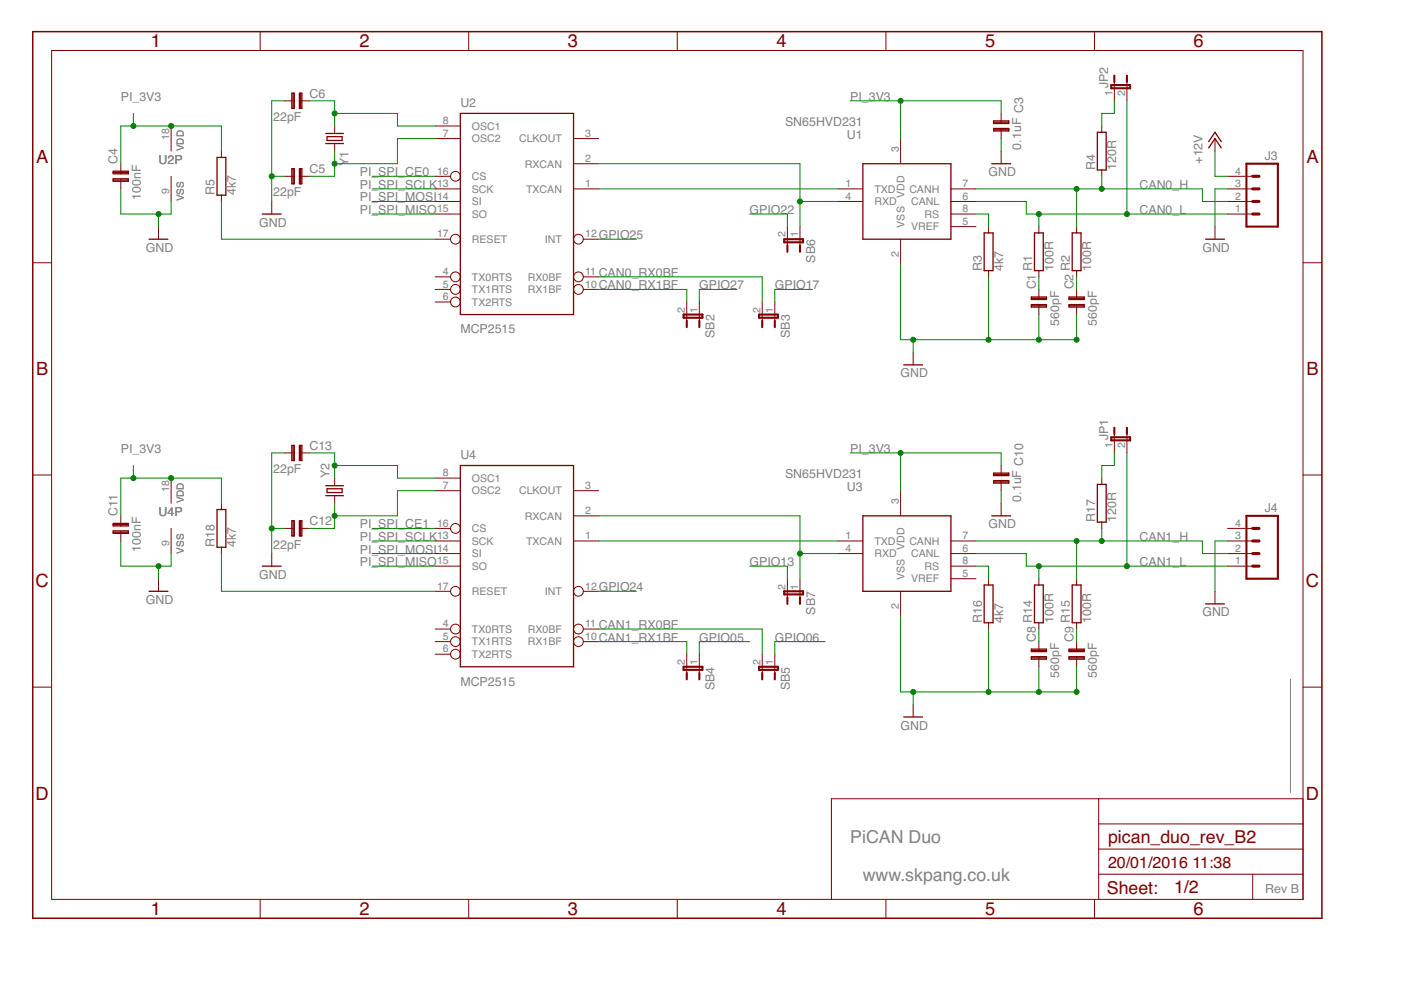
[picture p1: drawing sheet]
<svg xmlns="http://www.w3.org/2000/svg" width="297mm" height="210mm" viewBox="0 0 297 210" stroke-linecap="round" stroke-linejoin="round" font-family="sans-serif">
<g fill="none" stroke="#800000" stroke-width=".21">
<path d="M10.9 10.7h265.4v180h-265.4zM55.2 6.7v4M99.4 6.7v4M143.6 6.7v4M187.8 6.7v4M232.1 6.7v4M236.3 17.4v4M238.9 17.4v4M25.6 34.7v2.2M25.6 37.9v2.1M36.3 26.7v5.3M36.3 37.4v5.3"/>
<path d="M46.9 32v1.4M60.3 37.4h2.1M60.3 21.4h2.1M63.5 37.4h2.1M63.5 21.4h2.1M71 26.7v1.6M71 30.4v1.6M92.3 37.4h3.2M92.3 29.4h5.3M92.3 26.7h5.3M121.6 34.7h5.3M121.6 29.4h5.3"/>
<path d="M190.9 29.4v5.3M212.3 24v2.2M212.3 27.2v2.2M212.3 32v2.7M233.6 26.7v1.3M233.6 36v1.4M257.6 29.4v2.6M260.3 37.4h5.3M6.9 55.7h4M33.6 48v2.7M46.9 41.4v1.3M57.6 42.7v2.7"/>
<path d="M92.3 40h5.3M92.3 42.7h5.3M92.3 45.4h5.3M92.3 58.7h3.2M92.3 50.7h3.2M121.6 40h5.3M123.7 58.7h3.2M123.7 50.7h3.2M166.9 48v4M169.6 48v4M177.6 40h5.3M177.6 42.7h5.3"/>
<path d="M190.9 50.7v5.3M201.6 40h5.3M201.6 42.7h5.3M201.6 45.4h5.3M201.6 48h5.3M209.6 48v1.4M209.6 57.4v1.3M220.3 48v1.4M220.3 57.4v1.3M228.3 48v1.4M228.3 57.4v1.3M257.6 48v2.7"/>
<path d="M260.3 40h5.3M260.3 42.7h5.3M260.3 45.4h5.3M276.3 55.7h4M92.3 61.4h3.2M92.3 64h3.2M123.7 61.4h3.2M145.6 64v4M148.3 64v4M161.6 64v4M164.3 64v4M193.6 74.7v2.7"/>
<path d="M220.3 61.4v2.1M220.3 64.6v2.1M228.3 61.4v2.1M228.3 64.6v2.1M60.3 96h2.1M63.5 96h2.1M212.3 98.7v2.1M236.3 92v4M238.9 92v4M6.9 100.7h4M25.6 109.4v2.1M25.6 112.6v2.1"/>
<path d="M36.3 101.4v5.3M36.3 112v5.4M46.9 106.7v1.3M46.9 116v1.4M57.6 117.4v2.6M60.3 112h2.1M63.5 112h2.1M71 101.4v1.6M71 105.1v1.6M92.3 114.7h5.3M92.3 117.4h5.3M92.3 112h3.2"/>
<path d="M92.3 104h5.3M92.3 101.4h5.3M121.6 114.7h5.3M121.6 109.4h5.3M121.6 104h5.3M177.6 114.7h5.3M177.6 117.4h5.3M190.9 104v5.4M201.6 114.7h5.3M201.6 117.4h5.3M212.3 101.9v2.1M212.3 106.7v2.7"/>
<path d="M233.6 101.4v1.3M233.6 110.7v1.3M260.3 114.7h5.3M260.3 117.4h5.3M260.3 112h5.3M276.3 100.7h4M33.6 122.7v2.7M92.3 120h5.3M92.3 133.4h3.2M92.3 136h3.2M92.3 138.7h3.2M92.3 125.4h3.2"/>
<path d="M123.7 133.4h3.2M123.7 136h3.2M123.7 125.4h3.2M145.6 138.7v4M148.3 138.7v4M161.6 138.7v4M164.3 138.7v4M166.9 122.7v4M169.6 122.7v4M190.9 125.4v5.3M201.6 120h5.3M201.6 122.7h5.3"/>
<path d="M209.6 122.7v1.3M209.6 132v1.4M220.3 122.7v1.3M220.3 132v1.4M220.3 136v2.2M220.3 139.2v2.2M228.3 122.7v1.3M228.3 132v1.4M228.3 136v2.2M228.3 139.2v2.2M257.6 125.4v2.6M260.3 120h5.3"/>
<path d="M6.9 145.7h4M193.6 149.4v2.6M276.3 145.7h4M232.9 169.4v21.3M232.9 174.7h43.4M276.3 169.4h-100v21.3M55.2 190.7v4M99.4 190.7v4M143.6 190.7v4M187.8 190.7v4M232.1 190.7v4M232.9 185.4h43.4"/>
<path d="M232.9 180h43.4M265.6 185.4v5.3"/>
<circle cx="96.6" cy="37.4" r="1.04"/>
<circle cx="96.6" cy="58.7" r="1.04"/>
<circle cx="96.6" cy="50.7" r="1.04"/>
<circle cx="122.6" cy="58.7" r="1.04"/>
<circle cx="122.6" cy="50.7" r="1.04"/>
<circle cx="96.6" cy="61.4" r="1.04"/>
<circle cx="96.6" cy="64" r="1.04"/>
<circle cx="122.6" cy="61.4" r="1.04"/>
<circle cx="96.6" cy="112" r="1.04"/>
<circle cx="96.6" cy="138.7" r="1.04"/>
<circle cx="96.6" cy="136" r="1.04"/>
<circle cx="96.6" cy="125.4" r="1.04"/>
<circle cx="96.6" cy="133.4" r="1.04"/>
<circle cx="122.6" cy="133.4" r="1.04"/>
<circle cx="122.6" cy="125.4" r="1.04"/>
<circle cx="122.6" cy="136" r="1.04"/>
</g>
<path d="M6.9 6.7h273.4v188h-273.4z" fill="none" stroke="#800000" stroke-width=".32"/>
<g fill="none" stroke="#800000" stroke-width=".28">
<path d="M61.9 19.8h.5v3.2h-.5zM62.1 19.8v3.2M63.5 19.8h.5v3.2h-.5zM63.7 19.8v3.2M24 37.9h3.2v.5h-3.2zM24 36.3h3.2v.6h-3.2zM24 38.2h3.2M24 36.6h3.2M46 33.4h1.9v8h-1.9zM61.9 35.8h.5v3.2h-.5zM62.1 35.8v3.2M63.5 35.8h.5v3.2h-.5z"/>
<path d="M63.7 35.8v3.2M69.1 30.4h3.7M69.1 28.3h3.7M69.3 29h3.2v.8h-3.2zM97.6 24h24v42.7h-24zM182.9 34.7h18.7v16h-18.7zM210.3 34.7h4M210.7 27.2h3.2v.6h-3.2zM210.7 25.6h3.2v.6h-3.2zM210.7 27.5h3.2M210.7 25.9h3.2M232.7 28h1.8v8h-1.8z"/>
<path d="M256.3 31.4l1.3-2 1.3 2M256.3 30l1.3-2 1.3 2M31.6 50.7h4M55.6 45.4h4M208.7 49.4h1.8v8h-1.8zM219.3 49.4h1.9v8h-1.9zM227.3 49.4h1.9v8h-1.9zM255.6 50.7h4M191.6 77.4h4M218.7 64.6h3.2v.5h-3.2zM218.7 63h3.2v.5h-3.2zM218.7 64.8h3.2"/>
<path d="M218.7 63.2h3.2M226.7 64.6h3.2v.5h-3.2zM226.7 63h3.2v.5h-3.2zM226.7 64.8h3.2M226.7 63.2h3.2M61.9 94.4h.5v3.2h-.5zM62.1 94.4v3.2M63.5 94.4h.5v3.2h-.5zM63.7 94.4v3.2M97.6 98.7h24v42.7h-24zM24 111h3.2v.5h-3.2zM24 112.6h3.2v.5h-3.2z"/>
<path d="M24 112.8h3.2M24 111.2h3.2M46 108h1.9v8h-1.9zM61.9 110.4h.5v3.2h-.5zM62.1 110.4v3.2M63.5 110.4h.5v3.2h-.5zM63.7 110.4v3.2M69.1 103h3.7M69.1 105.1h3.7M69.3 103.6h3.2v.8h-3.2zM182.9 109.4h18.7v16h-18.7zM210.3 109.4h4"/>
<path d="M210.7 100.3h3.2v.5h-3.2zM210.7 101.9h3.2v.5h-3.2zM210.7 102.2h3.2M210.7 100.6h3.2M232.7 102.7h1.8v8h-1.8zM31.6 125.4h4M55.6 120h4M208.7 124h1.8v8h-1.8zM218.7 137.6h3.2v.6h-3.2zM218.7 139.2h3.2v.6h-3.2zM218.7 139.5h3.2M218.7 137.9h3.2"/>
<path d="M219.3 124h1.9v8h-1.9zM226.7 137.6h3.2v.6h-3.2zM226.7 139.2h3.2v.6h-3.2zM226.7 139.5h3.2M226.7 137.9h3.2M227.3 124h1.9v8h-1.9zM255.6 128h4M191.6 152h4"/>
</g>
<g fill="none" stroke="#800000" stroke-width=".44">
<path d="M235.6 18h4v.7h-4zM236.3 16v1.4M238.9 16v1.4M264.3 34.7h6.6v13.3h-6.6zM166.3 50.7h4v.7h-4zM166.9 52v1.4M169.6 52v1.4M144.9 66.7h4v.7h-4zM145.6 68v1.4M148.3 68v1.4M160.9 66.7h4v.7h-4zM161.6 68v1.4"/>
<path d="M164.3 68v1.4M235.6 92.7h4v.7h-4zM236.3 90.7v1.3M238.9 90.7v1.3M264.3 109.4h6.6v13.3h-6.6zM166.3 125.4h4v.6h-4zM166.9 126.7v1.3M169.6 126.7v1.3M144.9 141.4h4v.6h-4zM145.6 142.7v1.3M148.3 142.7v1.3M160.9 141.4h4v.6h-4z"/>
<path d="M161.6 142.7v1.3M164.3 142.7v1.3"/>
</g>
<path d="M265.6 37.4h1.3M265.6 40h1.3M265.6 42.7h1.3M265.6 45.4h1.3M265.6 114.7h1.3M265.6 117.4h1.3M265.6 112h1.3M265.6 120h1.3" fill="none" stroke="#800000" stroke-width=".66"/>
<g fill="none" stroke="#008000" stroke-width=".21">
<path d="M28.3 24v2.7M46.9 32v-5.3h-21.3v8M57.6 37.4h2.7M60.3 21.4h-2.7v21.3M65.6 21.4h5.4v5.3M71 32v5.4h-5.4M71 24h13.3v2.7h8M78.9 37.4h13.4M92.3 29.4h-8v5.3h-13.3M126.9 34.7h42.7v13.3M180.3 21.4h32v2.6M190.9 21.4v8"/>
<path d="M212.3 29.4v2.6M233.6 37.4v2.6M236.3 21.4v2.6h-2.7v2.7M238.9 21.4v24M257.6 32v5.4h2.7M25.6 40v5.4h10.7v-2.7M33.6 45.4v2.6M46.9 42.7v8h45.4M78.9 45.4h13.4M78.9 40h13.4M78.9 42.7h13.4M126.9 40h50.7"/>
<path d="M126.9 50.7h8M126.9 58.7h34.7v5.3M158.9 45.4h8v2.6M169.6 42.7h8M190.9 56v16h37.4v-5.3M206.9 45.4h2.7v2.6M206.9 42.7h10.7v2.7h42.7M206.9 40h48v2.7h5.4M209.6 58.7v13.3M220.3 45.4v2.6M220.3 58.7v2.7M228.3 40v8"/>
<path d="M228.3 58.7v2.7M260.3 40h-2.7v8M126.9 61.4h18.7v2.6M156.3 61.4h-8v2.6M172.3 61.4h-8v2.6M193.6 72v2.7M220.3 66.7v5.3M28.3 98.7v2.7M60.3 96h-2.7v21.4M65.6 96h5.4v5.4M71 98.7h13.3v2.7h8M180.3 96h32v2.7"/>
<path d="M190.9 96v8M236.3 96v2.7h-2.7v2.7M238.9 96v24M25.6 114.7v5.3h10.7v-2.6M46.9 106.7v-5.3h-21.3v8M46.9 117.4v8h45.4M57.6 112h2.7M71 106.7v5.3h-5.4M78.9 112h13.4M78.9 114.7h13.4M78.9 117.4h13.4M92.3 104h-8v5.4h-13.3"/>
<path d="M126.9 114.7h50.7M126.9 109.4h42.7v13.3M169.6 117.4h8M206.9 117.4h10.7v2.6h42.7M206.9 114.7h48v2.7h5.4M212.3 104v2.7M228.3 114.7v8M233.6 112v2.7M260.3 114.7h-2.7v10.7M33.6 120v2.7M78.9 120h13.4M126.9 125.4h8"/>
<path d="M126.9 133.4h34.7v5.3M126.9 136h18.7v2.7M158.9 120h8v2.7M158.9 136h-10.6v2.7M174.9 136h-10.6v2.7M190.9 130.7v16h37.4v-5.3M206.9 120h2.7v2.7M209.6 133.4v13.3M220.3 120v2.7M220.3 133.4v2.6M228.3 133.4v2.6M193.6 146.7v2.7"/>
<path d="M220.3 141.4v5.3"/>
</g>
<g fill="#008000" stroke="#008000" stroke-width=".21">
<circle cx="193.6" cy="72" r=".53"/>
<circle cx="209.6" cy="72" r=".53"/>
<circle cx="220.3" cy="72" r=".53"/>
<circle cx="228.3" cy="72" r=".53"/>
<circle cx="57.6" cy="37.4" r=".53"/>
<circle cx="33.6" cy="45.4" r=".53"/>
<circle cx="193.6" cy="146.7" r=".53"/>
<circle cx="209.6" cy="146.7" r=".53"/>
<circle cx="220.3" cy="146.7" r=".53"/>
<circle cx="228.3" cy="146.7" r=".53"/>
<circle cx="57.6" cy="112" r=".53"/>
<circle cx="33.6" cy="120" r=".53"/>
<circle cx="228.3" cy="114.7" r=".53"/>
<circle cx="233.6" cy="114.7" r=".53"/>
<circle cx="220.3" cy="120" r=".53"/>
<circle cx="238.9" cy="120" r=".53"/>
<circle cx="28.3" cy="26.7" r=".53"/>
<circle cx="36.3" cy="26.7" r=".53"/>
<circle cx="28.3" cy="101.4" r=".53"/>
<circle cx="36.3" cy="101.4" r=".53"/>
<circle cx="190.9" cy="21.4" r=".53"/>
<circle cx="190.9" cy="96" r=".53"/>
<circle cx="71" cy="24" r=".53"/>
<circle cx="71" cy="34.7" r=".53"/>
<circle cx="71" cy="98.7" r=".53"/>
<circle cx="71" cy="109.4" r=".53"/>
<circle cx="228.3" cy="40" r=".53"/>
<circle cx="233.6" cy="40" r=".53"/>
<circle cx="220.3" cy="45.4" r=".53"/>
<circle cx="238.9" cy="45.4" r=".53"/>
<circle cx="169.6" cy="42.7" r=".53"/>
<circle cx="169.6" cy="117.4" r=".53"/>
</g>
<path d="M273.6 144v24" fill="none" stroke="#808080" stroke-width=".21"/>
<g font-size="3.9" fill="#800000">
<text x="32" y="10.1">1</text>
<text x="76.2" y="10.1">2</text>
<text x="120.4" y="10.1">3</text>
<text x="164.6" y="10.1">4</text>
<text x="208.9" y="10.1">5</text>
<text x="253.1" y="10.1">6</text>
<text x="7.7" y="34.6">A</text>
<text x="277" y="34.6">A</text>
<text x="7.7" y="79.6">B</text>
<text x="277" y="79.6">B</text>
<text x="7.5" y="124.6">C</text>
<text x="276.9" y="124.6">C</text>
<text x="7.5" y="169.5">D</text>
<text x="276.9" y="169.5">D</text>
<text x="32" y="194">1</text>
<text x="76.2" y="194">2</text>
<text x="120.4" y="194">3</text>
<text x="164.6" y="194">4</text>
<text x="208.9" y="194">5</text>
<text x="253.1" y="194">6</text>
</g>
<g font-size="3.8" fill="#808080">
<text x="180.3" y="178.7">PiCAN Duo</text>
<text x="182.9" y="186.7">www.skpang.co.uk</text>
</g>
<g font-size="3.8" fill="#800000">
<text x="234.9" y="178.7">pican_duo_rev_B2</text>
<text x="234.7" y="189.5">Sheet:</text>
<text x="248.9" y="189.4">1/2</text>
</g>
<g font-size="3.4" fill="#800000">
<text x="234.9" y="184">20/01/2016</text>
<text x="252.8" y="184">11:38</text>
</g>
<g font-size="2.6" fill="#808080">
<text x="25.6" y="21.4">PI_3V3</text>
<text x="65.6" y="20.7">C6</text>
<text x="97.6" y="22.7">U2</text>
<text x="180.3" y="21.4">PI_3V3</text>
<text x="234.9" y="18.7" transform="rotate(-90 234.9 18.7)">JP2</text>
<text x="57.9" y="25.6">22pF</text>
<text x="166.4" y="26.7">SN65HVD231</text>
<text x="179.6" y="29.4">U1</text>
<text x="24.9" y="34.7" transform="rotate(-90 24.9 34.7)">C4</text>
<text x="33.6" y="34.7">U2P</text>
<text x="73.9" y="35.3" transform="rotate(-90 73.9 35.3)">Y1</text>
<text x="216.5" y="31.7" transform="rotate(-90 216.5 31.7)">0.1uF C3</text>
<text x="254.9" y="34.7" transform="rotate(-90 254.9 34.7)">+12V</text>
<text x="268.2" y="33.9">J3</text>
<text x="45.5" y="41.4" transform="rotate(-90 45.5 41.4)">R5</text>
<text x="50" y="41.4" transform="rotate(-90 50 41.4)">4k7</text>
<text x="57.9" y="41.6">22pF</text>
<text x="65.6" y="36.7">C5</text>
<text x="76.3" y="40">PI_SPI_SCLK</text>
<text x="76.3" y="37.4">PI_SPI_CE0</text>
<text x="209.6" y="37.4">GND</text>
<text x="232.2" y="36" transform="rotate(-90 232.2 36)">R4</text>
<text x="236.7" y="36" transform="rotate(-90 236.7 36)">120R</text>
<text x="241.6" y="40">CAN0_H</text>
<text x="29.9" y="42.4" transform="rotate(-90 29.9 42.4)">100nF</text>
<text x="76.3" y="42.7">PI_SPI_MOSI</text>
<text x="76.3" y="45.4">PI_SPI_MISO</text>
<text x="158.9" y="45.4">GPIO22</text>
<text x="241.6" y="45.4">CAN0_L</text>
<text x="30.9" y="53.4">GND</text>
<text x="54.9" y="48">GND</text>
<text x="126.9" y="50.7">GPIO25</text>
<text x="254.9" y="53.4">GND</text>
<text x="126.9" y="58.7">CAN0_RX0BF</text>
<text x="172.8" y="55.7" transform="rotate(-90 172.8 55.7)">SB6</text>
<text x="208.2" y="57.4" transform="rotate(-90 208.2 57.4)">R3</text>
<text x="212.7" y="57.4" transform="rotate(-90 212.7 57.4)">4k7</text>
<text x="218.8" y="57.4" transform="rotate(-90 218.8 57.4)">R1</text>
<text x="223.3" y="57.4" transform="rotate(-90 223.3 57.4)">100R</text>
<text x="226.8" y="57.4" transform="rotate(-90 226.8 57.4)">R2</text>
<text x="231.3" y="57.4" transform="rotate(-90 231.3 57.4)">100R</text>
<text x="126.9" y="61.4">CAN0_RX1BF</text>
<text x="148.3" y="61.4">GPIO27</text>
<text x="164.3" y="61.4">GPIO17</text>
<text x="219.6" y="61.4" transform="rotate(-90 219.6 61.4)">C1</text>
<text x="227.6" y="61.4" transform="rotate(-90 227.6 61.4)">C2</text>
<text x="97.6" y="70.7">MCP2515</text>
<text x="151.5" y="71.7" transform="rotate(-90 151.5 71.7)">SB2</text>
<text x="167.5" y="71.7" transform="rotate(-90 167.5 71.7)">SB3</text>
<text x="224.5" y="69" transform="rotate(-90 224.5 69)">560pF</text>
<text x="232.5" y="69" transform="rotate(-90 232.5 69)">560pF</text>
<text x="190.9" y="80">GND</text>
<text x="65.6" y="95.4">C13</text>
<text x="234.9" y="93.4" transform="rotate(-90 234.9 93.4)">JP1</text>
<text x="25.6" y="96">PI_3V3</text>
<text x="57.9" y="100.3">22pF</text>
<text x="69.9" y="101.4" transform="rotate(-90 69.9 101.4)">Y2</text>
<text x="97.6" y="97.4">U4</text>
<text x="166.4" y="101.4">SN65HVD231</text>
<text x="180.3" y="96">PI_3V3</text>
<text x="179.6" y="104">U3</text>
<text x="216.5" y="106.4" transform="rotate(-90 216.5 106.4)">0.1uF C10</text>
<text x="24.9" y="109.4" transform="rotate(-90 24.9 109.4)">C11</text>
<text x="33.6" y="109.4">U4P</text>
<text x="65.6" y="111.4">C12</text>
<text x="76.3" y="112">PI_SPI_CE1</text>
<text x="209.6" y="112">GND</text>
<text x="232.2" y="110.7" transform="rotate(-90 232.2 110.7)">R17</text>
<text x="236.7" y="110.7" transform="rotate(-90 236.7 110.7)">120R</text>
<text x="268.2" y="108.6">J4</text>
<text x="29.9" y="117" transform="rotate(-90 29.9 117)">100nF</text>
<text x="45.5" y="116" transform="rotate(-90 45.5 116)">R18</text>
<text x="50" y="116" transform="rotate(-90 50 116)">4k7</text>
<text x="57.9" y="116.3">22pF</text>
<text x="76.3" y="117.4">PI_SPI_MOSI</text>
<text x="76.3" y="114.7">PI_SPI_SCLK</text>
<text x="241.6" y="114.7">CAN1_H</text>
<text x="54.9" y="122.7">GND</text>
<text x="76.3" y="120">PI_SPI_MISO</text>
<text x="126.9" y="125.4">GPIO24</text>
<text x="158.9" y="120">GPIO13</text>
<text x="241.6" y="120">CAN1_L</text>
<text x="30.9" y="128">GND</text>
<text x="172.8" y="130.3" transform="rotate(-90 172.8 130.3)">SB7</text>
<text x="254.9" y="130.7">GND</text>
<text x="126.9" y="133.4">CAN1_RX0BF</text>
<text x="126.9" y="136">CAN1_RX1BF</text>
<text x="148.3" y="136">GPIO05</text>
<text x="164.3" y="136">GPIO06</text>
<text x="208.2" y="132" transform="rotate(-90 208.2 132)">R16</text>
<text x="212.7" y="132" transform="rotate(-90 212.7 132)">4k7</text>
<text x="218.8" y="132" transform="rotate(-90 218.8 132)">R14</text>
<text x="219.6" y="136" transform="rotate(-90 219.6 136)">C8</text>
<text x="223.3" y="132" transform="rotate(-90 223.3 132)">100R</text>
<text x="226.8" y="132" transform="rotate(-90 226.8 132)">R15</text>
<text x="227.6" y="136" transform="rotate(-90 227.6 136)">C9</text>
<text x="231.3" y="132" transform="rotate(-90 231.3 132)">100R</text>
<text x="224.5" y="143.7" transform="rotate(-90 224.5 143.7)">560pF</text>
<text x="232.5" y="143.7" transform="rotate(-90 232.5 143.7)">560pF</text>
<text x="97.6" y="145.4">MCP2515</text>
<text x="151.5" y="146.3" transform="rotate(-90 151.5 146.3)">SB4</text>
<text x="167.5" y="146.3" transform="rotate(-90 167.5 146.3)">SB5</text>
<text x="190.9" y="154.7">GND</text>
<text x="268.3" y="189.4">Rev B</text>
</g>
<g font-size="2.2" fill="#808080">
<text x="235.9" y="20.3" transform="rotate(-90 235.9 20.3)">1</text>
<text x="238.6" y="20.3" transform="rotate(-90 238.6 20.3)">2</text>
<text x="35.9" y="29.6" transform="rotate(-90 35.9 29.6)">18</text>
<text x="93.9" y="26.3">8</text>
<text x="93.9" y="29">7</text>
<text x="100.1" y="27.5">OSC1</text>
<text x="124.1" y="29">3</text>
<text x="100.1" y="30.2">OSC2</text>
<text x="110.1" y="30.2">CLKOUT</text>
<text x="111.3" y="35.5">RXCAN</text>
<text x="124.1" y="34.3">2</text>
<text x="190.6" y="32.3" transform="rotate(-90 190.6 32.3)">3</text>
<text x="35.9" y="41.1" transform="rotate(-90 35.9 41.1)">9</text>
<text x="92.7" y="37">16</text>
<text x="92.7" y="39.7">13</text>
<text x="100.1" y="38.2">CS</text>
<text x="100.1" y="40.8">SCK</text>
<text x="111.6" y="40.8">TXCAN</text>
<text x="124.1" y="39.7">1</text>
<text x="179.2" y="39.7">1</text>
<text x="185.4" y="40.8">TXD</text>
<text x="191.7" y="41.9" transform="rotate(-90 191.7 41.9)">VDD</text>
<text x="192.8" y="40.8">CANH</text>
<text x="204.1" y="39.7">7</text>
<text x="261.9" y="39.7">3</text>
<text x="261.9" y="37">4</text>
<text x="92.7" y="42.3">14</text>
<text x="92.7" y="45">15</text>
<text x="100.1" y="43.5">SI</text>
<text x="100.1" y="46.2">SO</text>
<text x="179.2" y="42.3">4</text>
<text x="185.4" y="43.5">RXD</text>
<text x="193.2" y="43.5">CANL</text>
<text x="196" y="46.2">RS</text>
<text x="204.1" y="42.3">6</text>
<text x="204.1" y="45">8</text>
<text x="204.1" y="47.7">5</text>
<text x="261.9" y="45">1</text>
<text x="261.9" y="42.3">2</text>
<text x="92.7" y="50.3">17</text>
<text x="100.1" y="51.5">RESET</text>
<text x="115.5" y="51.5">INT</text>
<text x="124.1" y="50.3">12</text>
<text x="166.6" y="50.3" transform="rotate(-90 166.6 50.3)">2</text>
<text x="169.2" y="50.3" transform="rotate(-90 169.2 50.3)">1</text>
<text x="191.7" y="48.3" transform="rotate(-90 191.7 48.3)">VSS</text>
<text x="193.2" y="48.8">VREF</text>
<text x="93.9" y="58.3">4</text>
<text x="100.1" y="59.5">TX0RTS</text>
<text x="111.9" y="59.5">RX0BF</text>
<text x="124.1" y="58.3">11</text>
<text x="190.6" y="54.4" transform="rotate(-90 190.6 54.4)">2</text>
<text x="93.9" y="61">5</text>
<text x="93.9" y="63.7">6</text>
<text x="100.1" y="62.2">TX1RTS</text>
<text x="100.1" y="64.8">TX2RTS</text>
<text x="111.9" y="62.2">RX1BF</text>
<text x="124.1" y="61">10</text>
<text x="145.2" y="66.3" transform="rotate(-90 145.2 66.3)">2</text>
<text x="147.9" y="66.3" transform="rotate(-90 147.9 66.3)">1</text>
<text x="161.2" y="66.3" transform="rotate(-90 161.2 66.3)">2</text>
<text x="163.9" y="66.3" transform="rotate(-90 163.9 66.3)">1</text>
<text x="235.9" y="95" transform="rotate(-90 235.9 95)">1</text>
<text x="238.6" y="95" transform="rotate(-90 238.6 95)">2</text>
<text x="93.9" y="101">8</text>
<text x="35.9" y="104.2" transform="rotate(-90 35.9 104.2)">18</text>
<text x="93.9" y="103.7">7</text>
<text x="100.1" y="102.2">OSC1</text>
<text x="100.1" y="104.8">OSC2</text>
<text x="110.1" y="104.8">CLKOUT</text>
<text x="124.1" y="103.7">3</text>
<text x="190.6" y="106.9" transform="rotate(-90 190.6 106.9)">3</text>
<text x="92.7" y="111.7">16</text>
<text x="100.1" y="112.8">CS</text>
<text x="111.3" y="110.2">RXCAN</text>
<text x="124.1" y="109">2</text>
<text x="261.9" y="111.7">4</text>
<text x="35.9" y="115.7" transform="rotate(-90 35.9 115.7)">9</text>
<text x="92.7" y="114.3">13</text>
<text x="92.7" y="117">14</text>
<text x="92.7" y="119.7">15</text>
<text x="100.1" y="115.5">SCK</text>
<text x="100.1" y="118.2">SI</text>
<text x="111.6" y="115.5">TXCAN</text>
<text x="124.1" y="114.3">1</text>
<text x="179.2" y="117">4</text>
<text x="179.2" y="114.3">1</text>
<text x="185.4" y="118.2">RXD</text>
<text x="185.4" y="115.5">TXD</text>
<text x="191.7" y="116.6" transform="rotate(-90 191.7 116.6)">VDD</text>
<text x="192.8" y="115.5">CANH</text>
<text x="193.2" y="118.2">CANL</text>
<text x="204.1" y="114.3">7</text>
<text x="204.1" y="117">6</text>
<text x="204.1" y="119.7">8</text>
<text x="261.9" y="119.7">1</text>
<text x="261.9" y="117">2</text>
<text x="261.9" y="114.3">3</text>
<text x="92.7" y="125">17</text>
<text x="100.1" y="120.8">SO</text>
<text x="124.1" y="125">12</text>
<text x="166.6" y="125" transform="rotate(-90 166.6 125)">2</text>
<text x="169.2" y="125" transform="rotate(-90 169.2 125)">1</text>
<text x="191.7" y="122.9" transform="rotate(-90 191.7 122.9)">VSS</text>
<text x="193.2" y="123.5">VREF</text>
<text x="196" y="120.8">RS</text>
<text x="204.1" y="122.3">5</text>
<text x="100.1" y="126.2">RESET</text>
<text x="115.5" y="126.2">INT</text>
<text x="190.6" y="129.1" transform="rotate(-90 190.6 129.1)">2</text>
<text x="93.9" y="133">4</text>
<text x="93.9" y="135.7">5</text>
<text x="100.1" y="134.2">TX0RTS</text>
<text x="100.1" y="136.8">TX1RTS</text>
<text x="111.9" y="134.2">RX0BF</text>
<text x="111.9" y="136.8">RX1BF</text>
<text x="124.1" y="133">11</text>
<text x="124.1" y="135.7">10</text>
<text x="93.9" y="138.3">6</text>
<text x="100.1" y="139.5">TX2RTS</text>
<text x="145.2" y="141" transform="rotate(-90 145.2 141)">2</text>
<text x="147.9" y="141" transform="rotate(-90 147.9 141)">1</text>
<text x="161.2" y="141" transform="rotate(-90 161.2 141)">2</text>
<text x="163.9" y="141" transform="rotate(-90 163.9 141)">1</text>
</g>
<g font-size="2.1" fill="#808080">
<text x="38.9" y="32" transform="rotate(-90 38.9 32)">VDD</text>
<text x="38.9" y="42.7" transform="rotate(-90 38.9 42.7)">VSS</text>
<text x="38.9" y="106.7" transform="rotate(-90 38.9 106.7)">VDD</text>
<text x="38.9" y="117.4" transform="rotate(-90 38.9 117.4)">VSS</text>
</g>
</svg>
